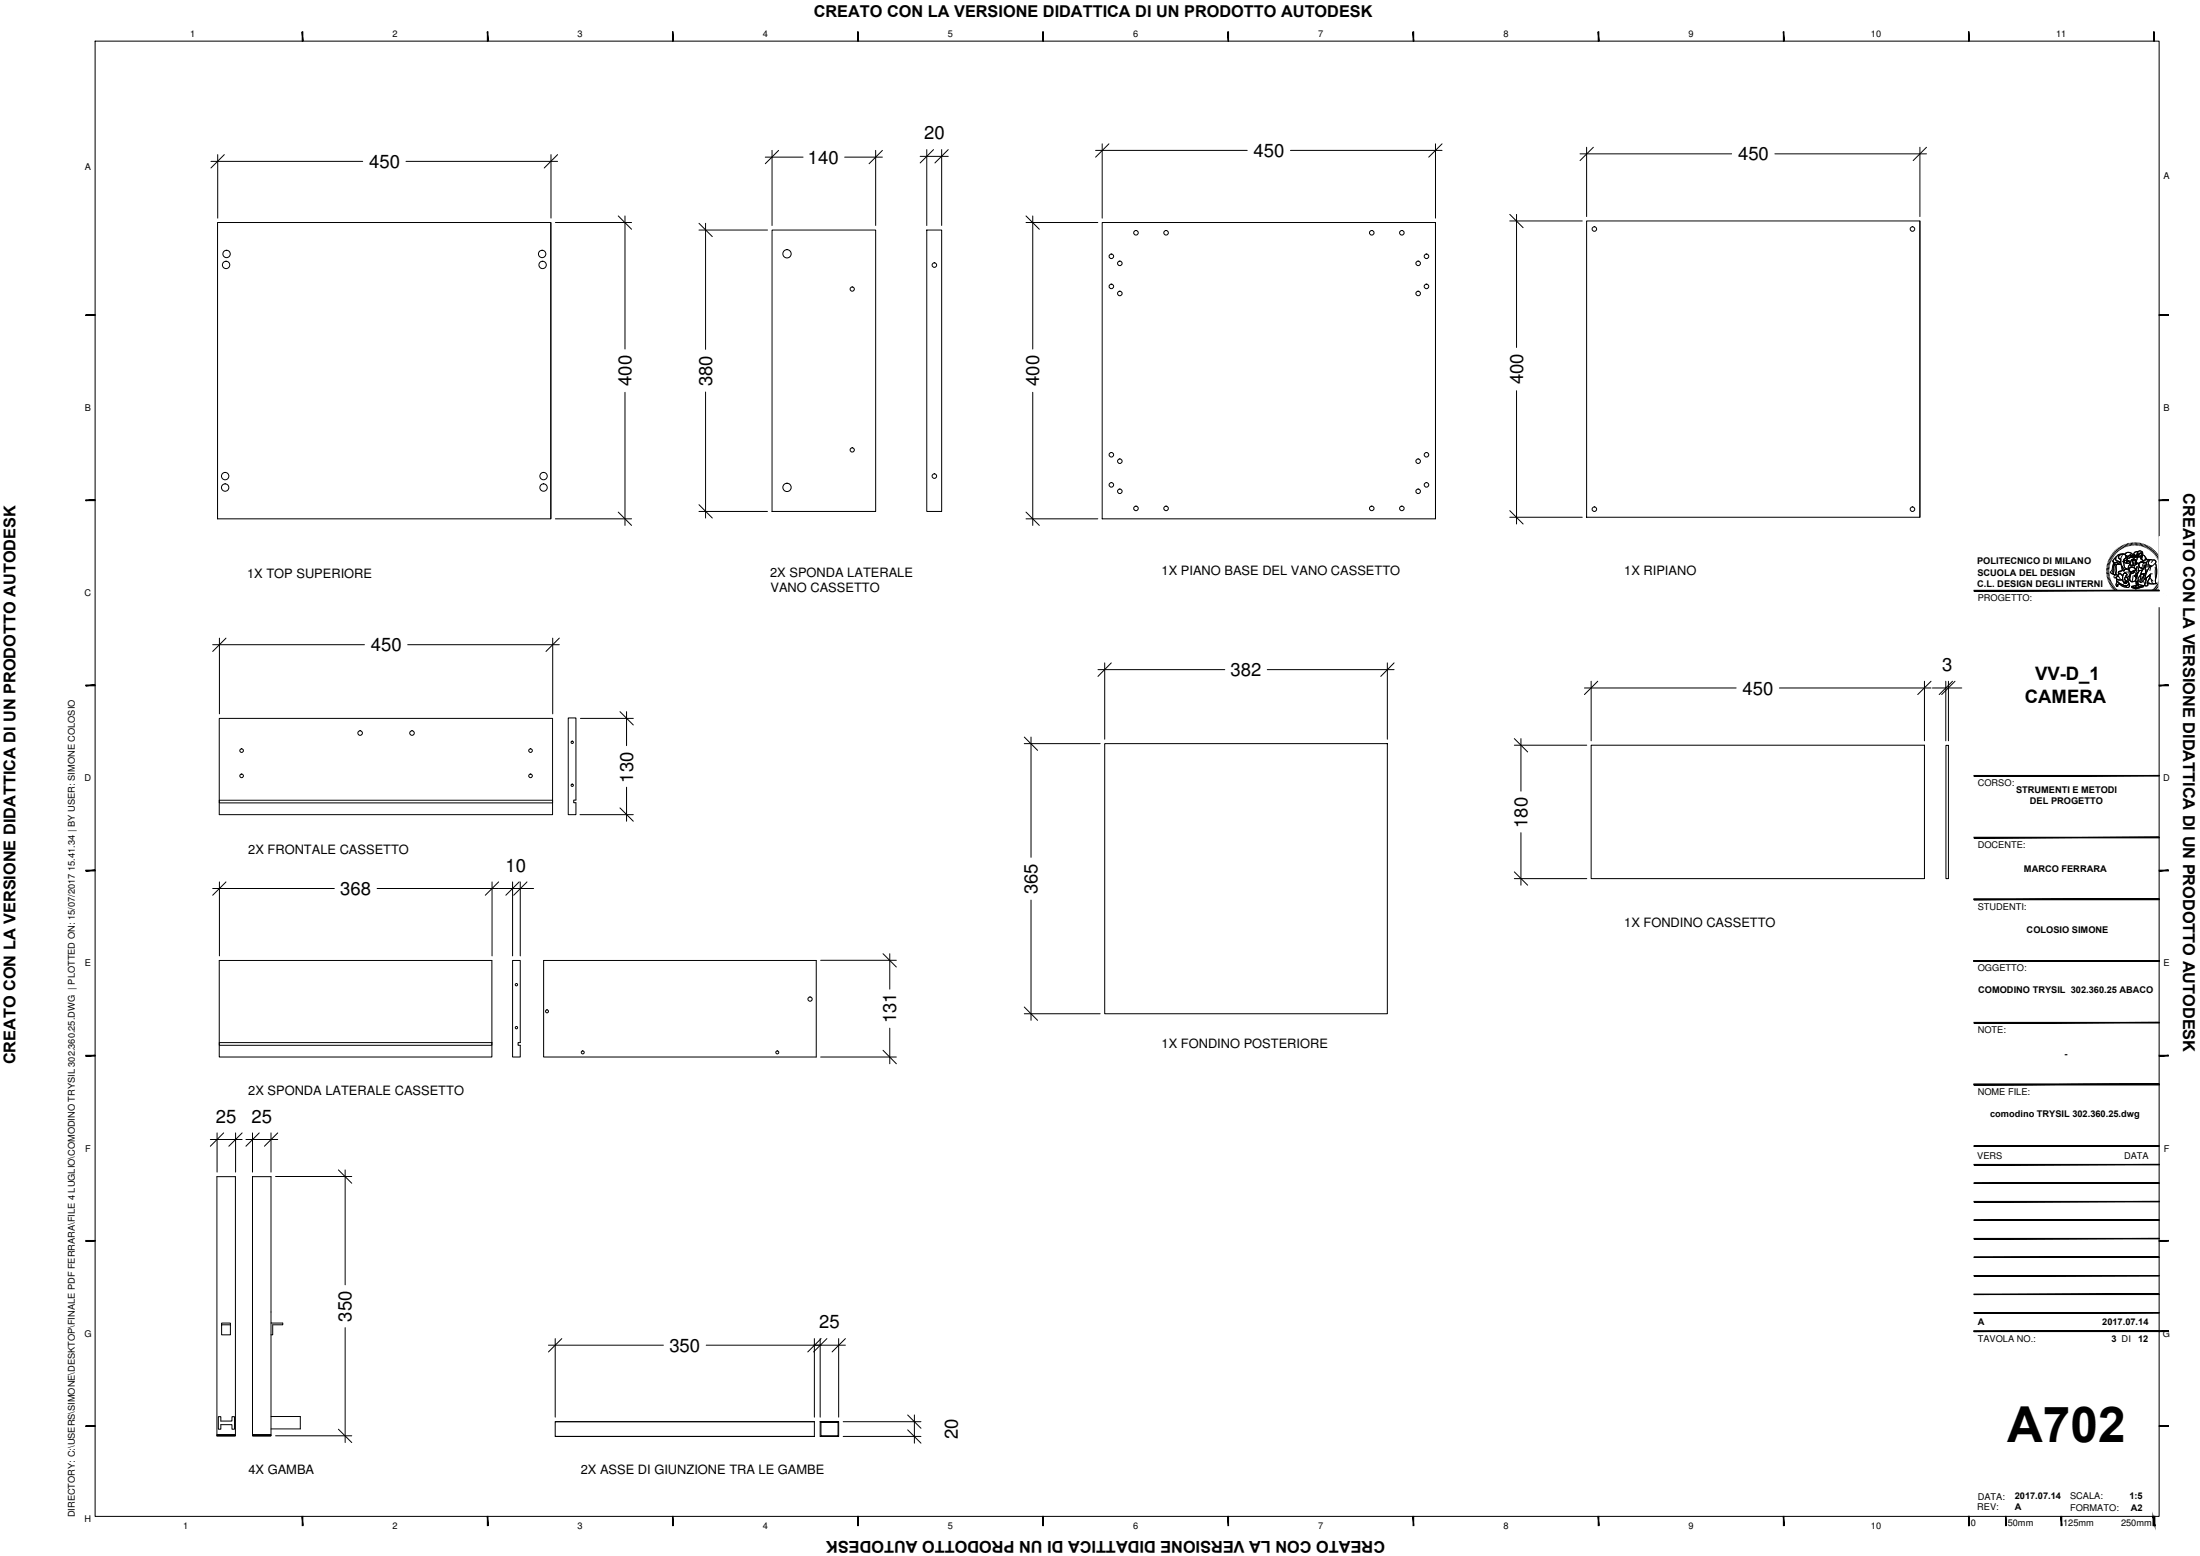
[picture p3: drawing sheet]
<svg xmlns="http://www.w3.org/2000/svg" width="594mm" height="420mm" viewBox="0 0 594 420" stroke-linecap="round" stroke-linejoin="round" font-family="sans-serif">
<g fill="none" stroke="#000" stroke-width=".27">
<path d="M25.7 11.1h557.3v398.4h-557.3zM81.6 8.6h.2v2.5zM81.6 8.6l.2 2.5h-.2zM131.6 8.6h.2v2.5zM131.6 8.6l.2 2.5h-.2zM181.6 8.6h.2v2.5zM181.6 8.6l.2 2.5h-.2zM231.6 8.6h.2v2.5zM231.6 8.6l.2 2.5h-.2zM281.6 8.6h.2v2.5zM281.6 8.6l.2 2.5h-.2zM331.6 8.6h.2v2.5z"/>
<path d="M331.6 8.6l.2 2.5h-.2zM381.6 8.6h.1v2.5zM381.6 8.6l.1 2.5h-.1zM431.6 8.6h.1v2.5zM431.6 8.6l.1 2.5h-.1zM481.6 8.6h.1v2.5zM481.6 8.6l.1 2.5h-.1zM531.6 8.6h.1v2.5zM531.6 8.6l.1 2.5h-.1zM581.6 8.6h.1v2.5zM581.6 8.6l.1 2.5h-.1zM428.4 59.7h90v80h-90z"/>
<path d="M518.4 59.7v80M58.7 60.1h90v80h-90zM148.7 60.1v80M208.5 62.1h28v76h-28zM250.3 62.1h4v76h-4zM297.6 60.1h90v80h-90zM387.6 60.1v80M23.2 85.2l2.5-.2v.2zM23.2 85h2.5l-2.5 .2zM583 85.2l2.5-.2v.2zM583 85h2.5l-2.5 .2zM23.2 135.2l2.5-.2v.2z"/>
<path d="M23.2 135h2.5l-2.5 .2zM583 135.2l2.5-.2v.2zM583 135h2.5l-2.5 .2zM568.8 153.8l.7 .1M568.8 154.1l.7 .1M568.9 153.5h.6M568.9 153.1l.7 .1M568.9 152.8l.7 .1M569 152.4l.7 .1M569.1 152.1l.7 .1M569.2 151.7l.7 .2M569.4 151.4l.6 .2"/>
<path d="M569.5 151.1l.6 .2M569.5 154.5h-.7M569.5 154.8l-.6 .1M569.6 155.2l-.7 .1M569.6 155.5l-.7 .1M569.7 150.7l.6 .3M569.7 155.8l-.7 .1M569.8 156.1l-.7 .2M569.8 150.4l.6 .4M569.9 156.4l-.7 .2M570 156.7l-.7 .2M570 150.1l.6 .4"/>
<path d="M570.1 157l-.6 .3M570.2 149.8l.6 .4M570.2 157.3l-.6 .3M570.4 157.6l-.6 .3M570.4 149.5l.5 .5M570.6 157.9l-.6 .4M570.6 149.2l.5 .5M570.7 151.8l.3 .1h.5a.74 .74 0 0 0 1.2-.2v.7a2.01 2.01 0 0 1-2-.4zM570.7 151.8l.1 .4M570.7 158.2l-.5 .4M570.9 152.3l-.3 .4-.1 1.7-.3 .4 .4 .2M570.9 149l.5 .5"/>
<path d="M570.9 158.4l-.5 .4M571 150.8l.4-.2a.81 .81 0 0 0 .8 1.1l.4 .1a.74 .74 0 0 1-1.2 .1h-.3a.45 .45 0 0 1-.5-.3 .45 .45 0 0 1 .2-.5zM571.1 148.7l.5 .5M571.1 158.7l-.5 .4M571.1 152.3l.5 .1a1.89 1.89 0 0 0-.2 1.7v1.1l-.8-.2 .2-.5v-1.5zM571.1 152.4l-.3 .6v1.4l-.2 .6 .7 .2M571.4 158.9l-.6 .5M571.4 155.9v.1a.73 .73 0 0 0 .8 .6l1-.1M571.4 148.5l.4 .5M571.5 150.3l.6-.6 1.3-.1a1 1 0 0 0-1.3 1l.6 .4v.7h-.5a.85 .85 0 0 1-.8-.5 .85 .85 0 0 1 .1-.9zM571.5 156.3a1.52 1.52 0 0 0 1.7 .2l.1 .4 .3 .3-.1 .2 .3-.2 .1 .4v-.5l.3 .4-.1-.5 .3 .2-.8-.7 .4-.7 .4 .1 .2 .7a.91 .91 0 0 1 .2 1.1 .91 .91 0 0 1-1.1 .4l-1-.4a1.47 1.47 0 0 1-1.2-1.4zM571.5 156.3l.2 .6-.1 .6a.41 .41 0 0 0-.3 .5 .41 .41 0 0 0 .7 .2l-.3-.2a.79 .79 0 0 1 1.4 .3l.9 .2a.64 .64 0 0 0 .9 0 .64 .64 0 0 0 0-.9"/>
<path d="M571.6 152.4l1.1-.1 .5 .9a.63 .63 0 0 1-.3 .9l-.1 .1a.46 .46 0 0 0-.7 .1 .46 .46 0 0 0 .1 .7l-.3 .4-.5-.2-.1-.4 .2-.7-.1-1.1zM571.6 159.1l-.5 .5M571.6 152.4a2 2 0 0 0-.2 1.8v1M571.7 148.3l.4 .5M571.7 156.9l.9 .8 1 .4a.89 .89 0 0 0 1.3-.5l.1 .2a.66 .66 0 0 1-.2 .8 .66 .66 0 0 1-.8-.1l-1.1-.4a.61 .61 0 0 0-.6-.4 .61 .61 0 0 0-.6 .3l.2 .2a.34 .34 0 0 1-.5 0 .34 .34 0 0 1 0-.5zM571.7 156.9l.9 .8 1.7 .7M571.8 159.4l-.4 .5M571.9 155.4a.5 .5 0 0 0-.8-.1 .5 .5 0 0 0 0 .8 .71 .71 0 0 1 .8-.5 .71 .71 0 0 1 .6 .6M572 148l.3 .6M572 159.6l-.4 .5M572.1 155.1l.4-.3 .7 .7v1a1.51 1.51 0 0 1-1.8-.3v-.4l.6-.1-.1-.3zM572.1 154.4l1.2-.4 .4 .1 .1-.4h.2a.98 .98 0 0 1 1.3 .7 1.02 1.02 0 0 1-1.3 1.4l.1-.2a.48 .48 0 0 0 .1-.8 .48 .48 0 0 0-.8 .2l-.2 .5-.7-.7-.4 .1z"/>
<path d="M572.2 150.1l.2-.2a.96 .96 0 0 1 1-.3 .96 .96 0 0 1 .7 .9 1.56 1.56 0 0 0-.5 1.9 1.08 1.08 0 0 0 .7 1.2l-.5 .1-.1 .4-.4-.1v-.5l-.6-1.2v-1.3a.56 .56 0 0 1-.5-.9zM572.2 147.8l.4 .6M572.3 159.8l-.4 .5M572.4 154.7l.8 .8M572.5 154.8a.54 .54 0 0 0-.5 .9M572.5 147.6l.4 .6M572.6 160l-.4 .5M572.7 152.4l-1.8-.1a.74 .74 0 0 0-.5 1l-.1 .5-.5 .7 .3 .3M572.8 152.7l.3 1.4M572.8 147.5l.4 .6M573.1 150l-.4 .8-.1 1.1 .7 1.6a.38 .38 0 0 0-.1 .4 .38 .38 0 0 0 .5 .2l.1-.4 .5-.1a1.11 1.11 0 0 1-.8-1.4 1.46 1.46 0 0 1 .6-1.7 .68 .68 0 0 0-.7-.9h-.8a1.21 1.21 0 0 0-1.2 1.7l1.2 .4a.76 .76 0 0 1-1.2 .2h-.3a.52 .52 0 0 1-.6-.4 .52 .52 0 0 1 .4-.6l.4-.3M573.2 147.3l.2 .6"/>
<path d="M573.3 154l-.7 .2a.4 .4 0 0 0-.5 .2 .4 .4 0 0 0 .1 .6M573.3 149.6a.99 .99 0 0 0-1.2 1l.6 .4M573.5 147.2l.3 .6M573.6 151.5l.8-.3 .3 .2-.4 .2 .1 .5-.5-.1zM573.6 150.9l.9-.3-.1 .5-1.1 .6zM573.6 151.5a.45 .45 0 0 0 .6 .6h.2M573.7 154.7l.7 .6-.3 .2-.5 1 .8 .7-.3-.2 .1 .5-.3-.4 .2 .4-.3-.3-.2 .3v-.3l-.4-.6a1.94 1.94 0 0 1 .5-1.9zM573.7 154.7l.7 .4-.6 1a.49 .49 0 0 0 .4 .8l.2 .3-.3-.2 .1 .5-.3-.4 .1 .5-.2-.4-.3 .2 .1-.2-.4-.4v-1.3zM573.7 149.7l.2-.2a1.4 1.4 0 0 1 1.8 0v.5l-.5-.2-.5 .4-.6-.2M573.8 147l.3 .6M573.9 149.4l.5-.2h.7a.72 .72 0 0 1 .7 .7l-.2 .1-.4-.2-.3 .3-.5 .1-.7-.5zM574 150l.7 .2 .5-.4a.43 .43 0 0 1 .3 .5 .43 .43 0 0 1-.5 .3l-1 .1z"/>
<path d="M574.2 146.9l.2 .6M574.3 153.6a1.23 1.23 0 0 1 .8 1.9h-.1M574.4 151.5h.8l-.2 .2-.1 .4a.38 .38 0 0 1-.4 0 .38 .38 0 0 1-.2-.4zM574.4 155.9l.5 1.6a.74 .74 0 0 1-1 .7M574.4 151.2l.3 .2M574.5 150.9l-.1 .2-1.1 .6M574.5 154.5l-.8 .2M574.5 146.8l.2 .7M574.5 150.6l-.3 .5M574.7 154.1l.6 .6M574.7 151.5l-.4 .1v.3l.6 .2 .1-.4 .2-.2-.6 .1M574.8 154.6a.7 .7 0 0 1 .1 1 .7 .7 0 0 1-.9 .2"/>
<path d="M574.8 153.8l.1-.3 .4-.4 .7 .1a.64 .64 0 0 1 .6 .9l-1.3 .3 .6 .4 .4-.3 .1-.3a.48 .48 0 0 0 .2-.5 .48 .48 0 0 0-.3-.4l-.9-.2-.5 .7h-.2v-.5l.4-.9 .3 .2h1.1l.5-.4-.1-.3 .7 .2v1.2a.57 .57 0 0 0 0 .8l-.3 .6-.4 .2-.3 .6-.3-.1 .3 .3 .2-.1v.5l.2-.3-.3 1.1h-.1a.96 .96 0 0 1-1.4-.1l-.4-.4 .5-.8 .1-.9M574.8 153.6l.7-.5 .9 .3 .4 .6h-.5l-.5 .4a.36 .36 0 0 1-.5 .1 .36 .36 0 0 1-.2-.4zM574.8 146.7l.2 .7M574.9 156.4l.8 .7M575 150.5l.1 .1M575.1 150.1l.2 .2M575.2 155.8v1M575.2 152.4a1.2 1.2 0 0 0-.5 1.3M575.2 146.7l.1 .6M575.2 150.2h.1M575.3 154.4l1.1-.4-.3 .6a.53 .53 0 0 1-.8-.2zM575.3 155.3l-.1 .6-.6 .7"/>
<path d="M575.4 154.6l-.1 .1M575.5 150.3l.4-.1 .5 .1v-.2l.2 .4-.5 .1zM575.6 150l-.2 .5-.4 .3-.5-.2-.5 .1M575.6 146.6v.7M575.6 151.2a.81 .81 0 0 1 1-.1 .81 .81 0 0 1 .3 .8l-.1 .5-.2-.3a.56 .56 0 0 0 0-.8 .56 .56 0 0 0-.8 .1l.1 .5a.45 .45 0 0 1-.1 .7 .45 .45 0 0 1-.6-.4zM575.6 158.3l2-.4 1.2 .2-2.1 .6zM575.6 158.3l1.1 .4v.3l-1.1-.4zM575.9 151.1a.64 .64 0 0 1 .7 .2 .64 .64 0 0 1 .1 .7l-.1 .6h-.6l-.2-1.2zM575.9 146.6l.1 .7M576 150a.46 .46 0 0 1 .5-.1 .46 .46 0 0 1 .2 .5l-.1 .1-.2-.4v.2l-.4-.1zM576 155.5l-.3 1.6 1-.2M576 150.2a.38 .38 0 0 1 .5-.3 .38 .38 0 0 1 .2 .6h-.1"/>
<path d="M576 154.6v.1M576.1 154.3l.1 .1M576.1 154.5l.1 .1M576.1 154.3v.1M576.2 151.4h.1M576.2 151.3l-.1 .1M576.3 146.5v.7M576.4 155.4l.2 .1 .3-.6 .4-.2-.5 1.4v-.5l-.2 .1zM576.4 150.3l-.5-.1-.4 .1 .3 .1a.35 .35 0 0 0 .4 .3 .35 .35 0 0 0 .2-.5v.2M576.4 152.7v.6M576.4 154.1l-.2 .5a.43 .43 0 0 1-.4 .2 .43 .43 0 0 1-.4-.3M576.4 151.2l.3 .2-.1 .2"/>
<path d="M576.6 151.4a.37 .37 0 0 0-.6-.3 .37 .37 0 0 0-.1 .6v.2a.48 .48 0 0 1-.1 .8 .48 .48 0 0 1-.6-.5l.1-.1a.84 .84 0 0 1 .4-1 .84 .84 0 0 1 1 .1l.2 .6a.32 .32 0 0 1 .2 .4 .32 .32 0 0 1-.4 .2l-.1-.3M576.6 146.5v.7M576.7 151.7h-.2M576.7 151.5l.1 .4-.2 .2-.6-.1M576.7 152.3l-.2 .3h-.5M576.7 158.7l2.1-.6v.3l-2.1 .6zM576.7 158.7v.3M576.8 155.3l-.1 .7 .3-.2M576.8 150.4l.2-.1 .1 .5-.2 .7M576.9 154.9h.1M576.9 149.9l.1 .4M576.9 151.9l-.1-.4 .3-.7-.4-.8a.57 .57 0 0 1-.5-.7 .57 .57 0 0 1 .8-.4l.3 .1-.2 .7 .1 .9 .2-.6a.41 .41 0 0 0 .3 .4 .41 .41 0 0 0 .5-.2l-.1 .7 .2-.2 .4 .7-1.1 .7"/>
<path d="M577 146.6l-.1 .7M577 155.3l-.1 .2M577 152.9l-.1 1.4M577 152.2l.5 .2M577.1 157l.2-.1 .1 1.1-.2-.6-.4 .7zM577.2 154.1l-.4 .3v.5M577.2 154.7l-.3 .2-.3 .6-.3-.1 .3 .3 .2-.1M577.3 153l-.4 .9M577.3 149a.8 .8 0 0 1 1.1-.1 .8 .8 0 0 1 .2 1.1l-.5 .9 .3-1.2-.2-.5-.5 .2-.5 1.2-.1-.9zM577.3 149a.76 .76 0 0 0-1.1 .7M577.3 146.6l-.1 .7M577.4 150a.38 .38 0 0 0 .3 .4 .38 .38 0 0 0 .4-.2"/>
<path d="M577.5 148.9a.79 .79 0 0 1 1 .1 .79 .79 0 0 1 .1 1l-.5 .9 .3-1.2-.2-.5-.5 .2-.5 1.2-.1-.9zM577.6 149.7l.2 .1M577.6 152.1a1.55 1.55 0 0 1 2 0 1.46 1.46 0 0 1-1.4 1.5 1.23 1.23 0 0 1-.6-1.5zM577.6 154.1l.9-.1-.7 1.5a1.01 1.01 0 0 0-.4 1.3l-.1 .2h-.2l-.2 .6-.2-1zM577.6 154.1l-.9 2.5 .2 .9a.33 .33 0 0 1 0-.4 .33 .33 0 0 1 .4-.1l.2 1.3-.3-.9-.5 1.1 .2-.9M577.7 149.5l.5-.3 .2 .6-.2 .4a.46 .46 0 0 1-.7-.1 .46 .46 0 0 1 .2-.6zM577.7 153.1l-.1 .2a.53 .53 0 0 0 0 .8l.9-.2 .4-.6M577.7 146.6l-.1 .7M577.7 149.8h.1M577.7 150.2l.1 .1M577.7 150.1h.1M578 149.9l.3 .1"/>
<path d="M578 146.7l-.1 .7M578.1 155h.8l-.1 .5a1.67 1.67 0 0 0-.3 1.6l-.5 .1-.2-.2zM578.1 150h.1M578.3 150.7l.4 .7M578.3 153.2l.1 .1M578.4 151.7l1.1-.6h.8l-.7 1zM578.4 146.8l-.2 .6M578.5 154l-.7 1.5a1.01 1.01 0 0 0-.4 1.3l-.1 .2M578.5 153.2h-.3M578.6 149.8l.5 .3 .6 1a.83 .83 0 0 1-1.3 0zM578.6 149.8l.5 .3 .4 .7M578.6 153.5h-.1"/>
<path d="M578.7 146.9l-.2 .6M578.8 158.1v.3l-2 .6-1.2-.4v-.3l1.1 .4 2.1-.6-1.2-.2-2 .4M579.1 147l-.2 .6M579.1 153h.3l-.1 1.9-1.2 .2 .3-1.1zM579.1 152.8l-.1 .4M579.1 151.9h.4l.1 .4M579.2 150.6l.5 .5M579.3 154.9l-1.2 .2v.9l-.3 1 .2 .2 .5-.1a1.88 1.88 0 0 1 .4-1.8v-.3M579.3 156.3l-.1 .2 .2 .2M579.4 153.1l-.1 .4a2.9 2.9 0 0 1-.4 2.4l-.2 .6 .3 .8 .2 .2M579.4 147.1l-.3 .7M579.6 156.1l1.1-1.1-.2 1.1-.7 1.2 .2 .6a.5 .5 0 0 1-.8 .3z"/>
<path d="M579.6 152a1.07 1.07 0 0 1 1.7-.7 .56 .56 0 0 1 .8 .2 .56 .56 0 0 1-.2 .7 1.21 1.21 0 0 1-1.1 .8 1.21 1.21 0 0 1-1.1-.7M579.6 152.3v.3l-.4 .3a.69 .69 0 0 1-1 .6 .91 .91 0 0 1-.6-.8 .91 .91 0 0 1 .6-.9l.6 .1-.2 .8a.29 .29 0 0 0 .3 .2 .29 .29 0 0 0 .2-.3l.1-.4a.36 .36 0 0 0-.1-.4 .36 .36 0 0 0-.4-.1l-.8 .2-.4 .4v.3M579.7 153.8v.6M579.7 147.3l-.3 .6M580 147.4l-.3 .6M580.1 153l-.9 .1M580.2 157.2l.5 .4M580.4 151.1l-1.1 .1-.9 .5M580.4 147.6l-.4 .6M580.5 159.9l.4 .6M580.5 156l.8 .9M580.6 153a6.3 6.3 0 0 0-1.4 3.4l1.5-1.4h.5"/>
<path d="M580.6 151.1l.7 .2a.52 .52 0 0 1 .7 .1 .52 .52 0 0 1 0 .7l.4 1.5v1.6a2.42 2.42 0 0 0-.1 2.4h-2.4l.8-2.6-1.5 1.4v-.5a6.5 6.5 0 0 1 1.4-2.9l.5-.1a.93 .93 0 0 1-1-.7 .93 .93 0 0 1 .5-1.1zM580.6 151.1a.91 .91 0 0 0-.5 1.1 .91 .91 0 0 0 1 .7M580.7 147.8l-.4 .6M580.7 155l-.8 2.6a.34 .34 0 0 1 .1 .3 .34 .34 0 0 1-.3 .3l-.6-.1 .5-2M580.8 159.7l.4 .5M580.8 153l-.3 1.1M580.9 156.5a1.07 1.07 0 0 0 .7 1.2M581 148l-.5 .5M581.1 159.5l.4 .5M581.2 148.2l-.4 .5M581.2 151.6l-.3 .3M581.3 159.3l.4 .5"/>
<path d="M581.5 148.4l-.4 .5M581.5 159.1l.5 .4M581.7 158.8l.5 .5M581.8 148.6l-.5 .6M581.9 158.6l.6 .4M582 153.2l.1 3.3M582 152.1a8.2 8.2 0 0 1 0 4.8l.3 .7h-2.4M582 148.9l-.5 .5M582.1 158.3l.6 .4M582.3 149.2l-.5 .4M582.3 158l.6 .4M582.5 149.5l-.5 .4"/>
<path d="M582.5 157.7l.6 .4M582.7 157.5l.6 .3M582.7 149.7l-.5 .4M582.8 157.2l.6 .3M582.9 150l-.5 .4M582.9 156.9l.7 .3M583 156.6l.7 .2M583.1 150.3l-.6 .4M583.2 156.3l.6 .2M583.3 150.6l-.6 .4M583.3 156l.6 .1M583.3 155.6l.7 .2"/>
<path d="M583.4 155.3l.7 .1M583.4 151l-.6 .3M583.4 155l.7 .1M583.5 154.4h.6M583.5 154.7h.6M583.6 151.3l-.6 .3M583.7 151.7l-.7 .2M583.8 151.9l-.6 .3M583.9 152.3l-.6 .2M584 152.7l-.7 .1M584.1 153l-.7 .1M584.1 153.4h-.7"/>
<path d="M584.1 154.1h-.6M584.1 153.7l-.6 .1M572.8 160.2l-.3 .5M573.1 160.3l-.3 .6M573.4 160.5l-.3 .6M573.7 160.6l-.3 .6M574 160.7l-.2 .6M574.3 160.8l-.2 .7M574.6 160.9l-.2 .7M575 161l-.2 .7M575.3 161.1l-.2 .6M575.6 161.1l-.1 .7"/>
<path d="M575.9 161.1l-.1 .7M576.2 161.2v.7M576.6 161.2v.7M576.9 161.2v.7M577.2 161.1l.1 .7M577.5 161.1l.1 .7M577.8 161.1l.2 .6M578.2 161l.1 .6M578.5 160.9l.2 .6M578.8 160.8l.2 .6M579.1 160.7l.3 .6M579.4 160.5l.3 .7"/>
<path d="M579.7 160.4l.3 .6M580 160.2l.3 .6M580.2 160.1l.4 .5M23.2 185.2l2.5-.2v.2zM23.2 185h2.5l-2.5 .2zM59.2 194h90v26h-90zM153.4 193.9h2.1v22.1h-.6v.8h.6v3.2h-2.1zM583 185.2l2.5-.2v.2zM583 185h2.5l-2.5 .2zM59.2 216.1h90v.7h-90zM298.3 200.8h76.3v72.9h-76.3zM429.7 201.2h90v36.1h-90z"/>
<path d="M525.5 201.3h.6v36h-.6zM23.2 235.2l2.5-.2v.2zM23.2 235h2.5l-2.5 .2zM583 235.2l2.5-.2v.2zM583 235h2.5l-2.5 .2zM59.2 259.3h73.6v26.1h-73.6zM138.4 259.3h2.1v22.2h-.6v.8h.6v3.1h-2.1zM146.8 259.3h73.6v26.1h-73.6zM23.2 285.2l2.5-.2v.2zM23.2 285h2.5l-2.5 .2zM59.2 281.5h73.6v.8h-73.6zM583 285.2l2.5-.2v.2z"/>
<path d="M583 285h2.5l-2.5 .2zM68.2 317.7h5v39.6h3.2v.4h-2.8v2.7h-.4M23.2 335.2l2.5-.2v.2zM23.2 335h2.5l-2.5 .2zM583 335.2l2.5-.2v.2zM583 335h2.5l-2.5 .2zM59.8 357.7h2.4v2.7h-2.4zM59.8 357.7v-.4h2.4v.4M73.2 357.3v30.4h-5v-70v70h5M23.2 385.2l2.5-.2v.2zM23.2 385h2.5l-2.5 .2zM58.6 387.7v-70h5v70h-5h5"/>
<path d="M58.6 387.4h5M59 382.5h.6v1.2h3v-1.2h.7v3.4h-.7v-1.2h-3v1.2h-.6zM68.2 387.4h5M73.2 382.5h7.9v3.3h-7.9M149.9 383.9h70M219.9 383.9h-70v4h70h-70M219.9 383.9v4M221.5 383.9v4h5v-4h-5h5M221.5 387.9h5M221.7 384.1h4.6v3.6h-4.6zM583 385.2l2.5-.2v.2zM583 385h2.5l-2.5 .2z"/>
<path d="M81.6 409.5h.2v2.5zM81.6 409.5l.2 2.5h-.2zM131.6 409.5h.2v2.5zM131.6 409.5l.2 2.5h-.2zM181.6 409.5h.2v2.5zM181.6 409.5l.2 2.5h-.2zM231.6 409.5h.2v2.5zM231.6 409.5l.2 2.5h-.2zM281.6 409.5h.2v2.5zM281.6 409.5l.2 2.5h-.2zM331.6 409.5h.2v2.5zM331.6 409.5l.2 2.5h-.2z"/>
<path d="M381.6 409.5h.1v2.5zM381.6 409.5l.1 2.5h-.1zM431.6 409.5h.1v2.5zM431.6 409.5l.1 2.5h-.1zM481.6 409.5h.1v2.5zM481.6 409.5l.1 2.5h-.1zM531.6 409.5h.1v2.5zM531.6 409.5l.1 2.5h-.1zM541.6 409.5h.1v2.5zM541.6 409.5l.1 2.5h-.1zM556.5 409.5h.3v2.5zM556.5 409.5l.3 2.5h-.3z"/>
<path d="M581.4 409.5h.5v2.5zM581.4 409.5l.5 2.5h-.5zM581.6 409.5h.1v2.5zM581.6 409.5l.1 2.5h-.1z"/>
<circle cx="61.1" cy="71.5" r=".99"/>
<circle cx="61.2" cy="68.6" r=".99"/>
<circle cx="146.4" cy="68.6" r=".99"/>
<circle cx="146.5" cy="71.5" r=".99"/>
<circle cx="212.5" cy="68.5" r="1.12"/>
<circle cx="230.1" cy="78.1" r=".57"/>
<circle cx="252.3" cy="71.6" r=".61"/>
<circle cx="300.1" cy="69.2" r=".61"/>
<circle cx="300.1" cy="77.3" r=".61"/>
<circle cx="302.4" cy="79.2" r=".61"/>
<circle cx="302.4" cy="71.1" r=".61"/>
<circle cx="306.8" cy="62.9" r=".61"/>
<circle cx="314.9" cy="62.9" r=".61"/>
<circle cx="370.4" cy="62.9" r=".61"/>
<circle cx="378.6" cy="62.9" r=".61"/>
<circle cx="383" cy="79.2" r=".61"/>
<circle cx="383" cy="71.1" r=".61"/>
<circle cx="385.2" cy="69.2" r=".61"/>
<circle cx="385.2" cy="77.3" r=".61"/>
<circle cx="430.5" cy="61.8" r=".61"/>
<circle cx="516.4" cy="61.8" r=".61"/>
<circle cx="60.8" cy="131.7" r=".99"/>
<circle cx="60.8" cy="128.6" r=".99"/>
<circle cx="146.8" cy="131.7" r=".99"/>
<circle cx="146.8" cy="128.6" r=".99"/>
<circle cx="212.5" cy="131.6" r="1.12"/>
<circle cx="230.1" cy="121.5" r=".57"/>
<circle cx="252.3" cy="128.6" r=".61"/>
<circle cx="300.1" cy="122.8" r=".61"/>
<circle cx="300.1" cy="130.9" r=".61"/>
<circle cx="302.4" cy="124.5" r=".61"/>
<circle cx="302.4" cy="132.7" r=".61"/>
<circle cx="306.8" cy="137.3" r=".61"/>
<circle cx="314.9" cy="137.3" r=".61"/>
<circle cx="370.4" cy="137.3" r=".61"/>
<circle cx="378.6" cy="137.3" r=".61"/>
<circle cx="383" cy="124.5" r=".61"/>
<circle cx="383" cy="132.7" r=".61"/>
<circle cx="385.2" cy="122.8" r=".61"/>
<circle cx="385.2" cy="130.9" r=".61"/>
<circle cx="430.5" cy="137.5" r=".61"/>
<circle cx="516.4" cy="137.5" r=".61"/>
<circle cx="97.2" cy="197.9" r=".61"/>
<circle cx="111.3" cy="197.9" r=".61"/>
<circle cx="65.2" cy="209.5" r=".49"/>
<circle cx="65.2" cy="202.7" r=".49"/>
<circle cx="143.3" cy="202.7" r=".49"/>
<circle cx="143.3" cy="209.5" r=".49"/>
<circle cx="154.5" cy="200.4" r=".32"/>
<circle cx="154.5" cy="212" r=".32"/>
<circle cx="139.5" cy="265.9" r=".32"/>
<circle cx="139.5" cy="277.5" r=".32"/>
<circle cx="147.7" cy="273.1" r=".4"/>
<circle cx="218.7" cy="269.8" r=".57"/>
<circle cx="157.4" cy="284.2" r=".4"/>
<circle cx="209.9" cy="284.2" r=".4"/>
</g>
<g fill="#000">
<path d="M81.6 8.6l.2 2.5v-2.5zM81.6 8.6l.2 2.5h-.2z"/>
<path d="M131.6 8.6l.2 2.5v-2.5zM131.6 8.6l.2 2.5h-.2z"/>
<path d="M181.6 8.6l.2 2.5v-2.5zM181.6 8.6l.2 2.5h-.2z"/>
<path d="M231.6 8.6l.2 2.5v-2.5zM231.6 8.6l.2 2.5h-.2z"/>
<path d="M281.6 8.6l.2 2.5v-2.5zM281.6 8.6l.2 2.5h-.2z"/>
<path d="M331.6 8.6l.2 2.5v-2.5zM331.6 8.6l.2 2.5h-.2z"/>
<path d="M381.6 8.6l.1 2.5v-2.5zM381.6 8.6l.1 2.5h-.1z"/>
<path d="M431.6 8.6l.1 2.5v-2.5zM431.6 8.6l.1 2.5h-.1z"/>
<path d="M481.6 8.6l.1 2.5v-2.5zM481.6 8.6l.1 2.5h-.1z"/>
<path d="M531.6 8.6l.1 2.5v-2.5zM531.6 8.6l.1 2.5h-.1z"/>
<path d="M581.6 8.6l.1 2.5v-2.5zM581.6 8.6l.1 2.5h-.1z"/>
<path d="M23.2 85.2h2.5v-.2zM23.2 85h2.5l-2.5 .2z"/>
<path d="M583 85.2h2.5v-.2zM583 85h2.5l-2.5 .2z"/>
<path d="M23.2 135.2h2.5v-.2zM23.2 135h2.5l-2.5 .2z"/>
<path d="M583 135.2h2.5v-.2zM583 135h2.5l-2.5 .2z"/>
<path d="M23.2 185.2h2.5v-.2zM23.2 185h2.5l-2.5 .2z"/>
<path d="M583 185.2h2.5v-.2zM583 185h2.5l-2.5 .2z"/>
<path d="M23.2 235.2h2.5v-.2zM23.2 235h2.5l-2.5 .2z"/>
<path d="M583 235.2h2.5v-.2zM583 235h2.5l-2.5 .2z"/>
<path d="M23.2 285.2h2.5v-.2zM23.2 285h2.5l-2.5 .2z"/>
<path d="M583 285.2h2.5v-.2zM583 285h2.5l-2.5 .2z"/>
<path d="M23.2 335.2h2.5v-.2zM23.2 335h2.5l-2.5 .2z"/>
<path d="M583 335.2h2.5v-.2zM583 335h2.5l-2.5 .2z"/>
<path d="M23.2 385.2h2.5v-.2zM23.2 385h2.5l-2.5 .2z"/>
<path d="M583 385.2h2.5v-.2zM583 385h2.5l-2.5 .2z"/>
<path d="M81.6 409.5l.2 2.5v-2.5zM81.6 409.5l.2 2.5h-.2z"/>
<path d="M131.6 409.5l.2 2.5v-2.5zM131.6 409.5l.2 2.5h-.2z"/>
<path d="M181.6 409.5l.2 2.5v-2.5zM181.6 409.5l.2 2.5h-.2z"/>
<path d="M231.6 409.5l.2 2.5v-2.5zM231.6 409.5l.2 2.5h-.2z"/>
<path d="M281.6 409.5l.2 2.5v-2.5zM281.6 409.5l.2 2.5h-.2z"/>
<path d="M331.6 409.5l.2 2.5v-2.5zM331.6 409.5l.2 2.5h-.2z"/>
<path d="M381.6 409.5l.1 2.5v-2.5zM381.6 409.5l.1 2.5h-.1z"/>
<path d="M431.6 409.5l.1 2.5v-2.5zM431.6 409.5l.1 2.5h-.1z"/>
<path d="M481.6 409.5l.1 2.5v-2.5zM481.6 409.5l.1 2.5h-.1z"/>
<path d="M531.6 409.5v2.5h.1zM531.6 409.5h.1v2.5z"/>
<path d="M531.6 409.5l.1 2.5v-2.5zM531.6 409.5l.1 2.5h-.1z"/>
<path d="M541.6 409.5l.1 2.5v-2.5zM541.6 409.5l.1 2.5h-.1z"/>
<path d="M556.5 409.5l.3 2.5v-2.5zM556.5 409.5l.3 2.5h-.3z"/>
<path d="M581.6 409.5l.1 2.5v-2.5zM581.6 409.5l.1 2.5h-.1z"/>
<path d="M581.4 409.5l.5 2.5v-2.5zM581.4 409.5l.5 2.5h-.5z"/>
</g>
<path d="M558.1 159.5l30.7 4.3-5.8-4.3zM558.1 159.5l30.7 4.3h-30.7z" fill="#fff"/>
<path d="M558.1 159.5h24.9l5.8 4.3zM558.1 159.5l30.7 4.3h-30.7z" fill="none" stroke="#fff" stroke-width=".27"/>
<path d="M583 145h5.8l-5.8 14.5zM588.8 145l-5.8 14.5 5.8 4.3z" fill="#fff"/>
<path d="M558.1 159.5h24.9v-14.5h5.8v18.8h-30.7zM583 145h5.8l-5.8 14.5zM588.8 145v18.8l-5.8-4.3z" fill="none" stroke="#fff" stroke-width=".27"/>
<g fill="#000">
<path d="M533 159.6h50v-.2zM533 159.4h50l-50 .2z"/>
<path d="M533 209.6h50v-.2zM533 209.4h50l-50 .2z"/>
<path d="M533 226.2h50v-.1zM533 226.1h50l-50 .1z"/>
<path d="M533 242.8v.1l50-.1zM533 242.9l50-.1v.1z"/>
<path d="M533 259.4v.2l50-.2zM533 259.6l50-.2v.2z"/>
<path d="M533 259.4v.2l50-.2zM533 259.6l50-.2v.2z"/>
<path d="M533 259.4v.2l50-.2zM533 259.6l50-.2v.2z"/>
<path d="M533 259.4v.2l50-.2zM533 259.6l50-.2v.2z"/>
<path d="M533 242.9h50v-.1zM533 242.8h50l-50 .1z"/>
<path d="M533 276.1v.1l50-.1zM533 276.2l50-.1v.1z"/>
<path d="M533 292.7v.2l50-.2zM533 292.9l50-.2v.2z"/>
<path d="M533 292.7v.2l50-.2zM533 292.9l50-.2v.2z"/>
<path d="M533 319.4h50zM533 319.5l50-.1z"/>
<path d="M533 314.4h50zM533 314.6l50-.2z"/>
<path d="M533 309.4v.2l50-.2zM533 309.6l50-.2v.2z"/>
<path d="M533 339.4h50zM533 339.5l50-.1z"/>
<path d="M533 334.4h50zM533 334.5l50-.1z"/>
<path d="M533 329.4h50zM533 329.5l50-.1z"/>
<path d="M533 324.4h50zM533 324.5l50-.1z"/>
<path d="M533 359.4v.2l50-.2zM533 359.6l50-.2v.2z"/>
<path d="M533 359.4v.2l50-.2zM533 359.6l50-.2v.2z"/>
<path d="M533 354.4h50zM533 354.6l50-.2z"/>
<path d="M533 349.4h50zM533 349.6l50-.2z"/>
<path d="M533 344.4h50zM533 344.5l50-.1z"/>
<path d="M583 359.6h2.5v-.2zM583 359.4h2.5l-2.5 .2z"/>
<path d="M583 359.6h2.5v-.2zM583 359.4h2.5l-2.5 .2z"/>
</g>
<g fill="none" stroke="#000" stroke-width=".27">
<path d="M57 43.6h40.9M58.8 41.8v17.1M60.6 41.8l-3.6 3.6M109.6 43.6h41M148.8 41.8v17.1M150.6 41.8l-3.6 3.6M533 159.6l50-.2v.2zM533 159.4h50l-50 .2zM533 209.6l50-.2v.2zM533 209.4h50l-50 .2zM533 226.2l50-.1v.1zM533 226.1h50l-50 .1z"/>
<path d="M533 242.9l50-.1v.1zM533 242.8h50l-50 .1zM533 259.4h50l-50 .2zM533 259.6l50-.2v.2zM533 276.1h50l-50 .1zM533 276.2l50-.1v.1zM533 292.7h50l-50 .2zM533 292.9l50-.2v.2zM533 319.4h50zM533 319.5l50-.1zM533 314.4h50zM533 314.6l50-.2z"/>
<path d="M533 309.4h50l-50 .2zM533 309.6l50-.2v.2zM533 339.4h50zM533 339.5l50-.1zM533 334.4h50zM533 334.5l50-.1zM533 329.4h50zM533 329.5l50-.1zM533 324.4h50zM533 324.5l50-.1zM533 359.4h50l-50 .2zM533 359.6l50-.2v.2z"/>
<path d="M533 354.4h50zM533 354.6l50-.2zM533 349.4h50zM533 349.6l50-.2zM533 344.4h50zM533 344.5l50-.1zM583 359.6l2.5-.2v.2zM583 359.4h2.5l-2.5 .2z"/>
</g>
<path d="M99.4 41.4v4.3l8.8-4.3zM99.4 45.7l8.8-4.3v4.3z" fill="#fff"/>
<path d="M99.4 41.4h8.8l-8.8 4.3zM99.4 45.7l8.8-4.3v4.3z" fill="none" stroke="#fff" stroke-width=".27"/>
<path d="M166.9 58.3l3.6 3.6M168.8 58.3v35.9M150 60.1h20.5M168.8 105.9v36M166.9 138.3l3.6 3.6M150 140.1h20.5" fill="none" stroke="#000" stroke-width=".27"/>
<path d="M166.6 95.7v8.8h4.4zM166.6 95.7h4.4v8.8z" fill="#fff"/>
<path d="M166.6 95.7l4.4 8.8h-4.4zM166.6 95.7h4.4v8.8z" fill="none" stroke="#fff" stroke-width=".27"/>
<path d="M206.7 42.4h10.2M208.5 40.6v20.3M210.3 40.6l-3.6 3.6M228.1 42.4h10.2M236.5 40.6v20.3M238.3 40.6l-3.6 3.6" fill="none" stroke="#000" stroke-width=".27"/>
<path d="M218.3 40.2v4.4l8.3-4.4zM218.3 44.6l8.3-4.4v4.4z" fill="#fff"/>
<path d="M218.3 40.2h8.3l-8.3 4.4zM218.3 44.6l8.3-4.4v4.4z" fill="none" stroke="#fff" stroke-width=".27"/>
<path d="M188.8 62.1h18.4M188.8 60.3l3.5 3.6M190.5 60.3v34M190.5 105.8v34.1M188.8 138.1h18.4M188.8 136.3l3.5 3.6" fill="none" stroke="#000" stroke-width=".27"/>
<path d="M188.3 95.8v8.6h4.4zM188.3 95.8h4.4v8.6z" fill="#fff"/>
<path d="M188.3 95.8l4.4 8.6h-4.4zM188.3 95.8h4.4v8.6z" fill="none" stroke="#fff" stroke-width=".27"/>
<path d="M248.5 42.2h7.6M250.3 40.4v20.5M254.3 40.4v20.5" fill="none" stroke="#000" stroke-width=".27"/>
<path d="M249.3 33.7v4.4l6-4.4zM249.3 38.1l6-4.4v4.4z" fill="#fff"/>
<path d="M249.3 33.7h6l-6 4.4zM249.3 38.1l6-4.4v4.4z" fill="none" stroke="#fff" stroke-width=".27"/>
<path d="M297.6 38.8v20.1M299.5 38.8l-3.6 3.6M387.6 38.8v20.1M389.4 38.8l-3.6 3.6M252.1 40.4l-3.6 3.6M256.1 40.4l-3.6 3.6M295.9 40.6h40.9M348.5 40.6h40.9" fill="none" stroke="#000" stroke-width=".27"/>
<path d="M338.2 38.4v4.4l8.8-4.4zM338.2 42.8l8.8-4.4v4.4z" fill="#fff"/>
<path d="M338.2 38.4h8.8l-8.8 4.4zM338.2 42.8l8.8-4.4v4.4z" fill="none" stroke="#fff" stroke-width=".27"/>
<path d="M277.1 58.3l3.6 3.6M278.9 58.3v35.9M277.1 60.1h19.3M278.9 105.9v36M277.1 138.3l3.6 3.6M277.1 140.1h19.3" fill="none" stroke="#000" stroke-width=".27"/>
<path d="M276.7 95.7v8.8h4.3zM276.7 95.7h4.3v8.8z" fill="#fff"/>
<path d="M276.7 95.7l4.3 8.8h-4.3zM276.7 95.7h4.3v8.8z" fill="none" stroke="#fff" stroke-width=".27"/>
<path d="M428.4 39.8v18.7M430.3 39.8l-3.6 3.6M518.4 39.8v18.7M520.2 39.8l-3.6 3.6M426.7 41.5h40.9M479.3 41.5h40.9" fill="none" stroke="#000" stroke-width=".27"/>
<path d="M469 39.3v4.4l8.8-4.4zM469 43.7l8.8-4.4v4.4z" fill="#fff"/>
<path d="M469 39.3h8.8l-8.8 4.4zM469 43.7l8.8-4.4v4.4z" fill="none" stroke="#fff" stroke-width=".27"/>
<path d="M407.7 59.7h19.6M407.7 57.9l3.6 3.6M409.5 57.9v35.9M409.5 105.5v36M407.7 139.7h19.6M407.7 137.9l3.6 3.6" fill="none" stroke="#000" stroke-width=".27"/>
<path d="M407.3 95.3v8.8h4.4zM407.3 95.3h4.4v8.8z" fill="#fff"/>
<path d="M407.3 95.3l4.4 8.8h-4.4zM407.3 95.3h4.4v8.8z" fill="none" stroke="#fff" stroke-width=".27"/>
<path d="M156.7 194h14.3M167.4 192.2l3.6 3.6M169.2 192.2v9.2M156.6 220h14.4M167.4 218.2l3.6 3.6M169.2 212.6v9.2" fill="none" stroke="#000" stroke-width=".27"/>
<path d="M167 202.8v8.3h4.4zM167 202.8h4.4v8.3z" fill="#fff"/>
<path d="M167 202.8l4.4 8.3h-4.4zM167 202.8h4.4v8.3z" fill="none" stroke="#fff" stroke-width=".27"/>
<path d="M57.4 174.1h41M59.3 172.3v20.5M61 172.3l-3.6 3.6M110.1 174.1h40.9M149.3 172.3v20.5M151 172.3l-3.6 3.6" fill="none" stroke="#000" stroke-width=".27"/>
<path d="M99.9 171.9v4.4l8.8-4.4zM99.9 176.3l8.8-4.4v4.4z" fill="#fff"/>
<path d="M99.9 171.9h8.8l-8.8 4.4zM99.9 176.3l8.8-4.4v4.4z" fill="none" stroke="#fff" stroke-width=".27"/>
<path d="M57.4 239.9h32.9M59.3 238.1v20M61 238.1l-3.6 3.6M101.8 239.9h32.8M132.9 238.1v20M134.6 238.1l-3.6 3.6" fill="none" stroke="#000" stroke-width=".27"/>
<path d="M91.7 237.8v4.3l8.7-4.3zM91.7 242.1l8.7-4.3v4.3z" fill="#fff"/>
<path d="M91.7 237.8h8.7l-8.7 4.3zM91.7 242.1l8.7-4.3v4.3z" fill="none" stroke="#fff" stroke-width=".27"/>
<path d="M134.8 239.9h3.6M138.4 238.1v20M140.5 238.1v20M140.5 239.9h3.6" fill="none" stroke="#000" stroke-width=".27"/>
<path d="M136.7 231.4v4.4l5.5-4.4zM136.7 235.8l5.5-4.4v4.4z" fill="#fff"/>
<path d="M136.7 231.4h5.5l-5.5 4.4zM136.7 235.8l5.5-4.4v4.4z" fill="none" stroke="#fff" stroke-width=".27"/>
<path d="M138.4 239.9h2.1M140.2 238.1l-3.6 3.6M142.3 238.1l-3.6 3.6M221.6 259.3h20.4M238.4 257.5l3.6 3.6M240.3 257.5v9.6M240.3 277.6v9.6M221.6 285.4h20.4M238.4 283.6l3.6 3.6" fill="none" stroke="#000" stroke-width=".27"/>
<path d="M238.1 268.6v7.6h4.4zM238.1 268.6h4.4v7.6z" fill="#fff"/>
<path d="M238.1 268.6l4.4 7.6h-4.4zM238.1 268.6h4.4v7.6z" fill="none" stroke="#fff" stroke-width=".27"/>
<path d="M298.3 179v20.6M300.1 179l-3.6 3.6M374.6 179v20.6M376.5 179l-3.6 3.6M296.5 180.8h34.2M342.2 180.8h34.3" fill="none" stroke="#000" stroke-width=".27"/>
<path d="M332.2 178.6v4.4l8.6-4.4zM332.2 183l8.6-4.4v4.4z" fill="#fff"/>
<path d="M332.2 178.6h8.6l-8.6 4.4zM332.2 183l8.6-4.4v4.4z" fill="none" stroke="#fff" stroke-width=".27"/>
<path d="M276.6 199l3.6 3.6M278.4 199v32.5M276.6 200.8h20.5M278.4 243.1v32.4M276.6 273.7h20.5M276.6 271.9l3.6 3.6" fill="none" stroke="#000" stroke-width=".27"/>
<path d="M276.2 232.9v8.7h4.4zM276.2 232.9h4.4v8.7z" fill="#fff"/>
<path d="M276.2 232.9l4.4 8.7h-4.4zM276.2 232.9h4.4v8.7z" fill="none" stroke="#fff" stroke-width=".27"/>
<path d="M408.9 199.4l3.6 3.6M410.7 199.4v14.2M408.9 201.2h19.6M408.9 237.3h19.6M408.9 235.4l3.6 3.6M410.7 224.8v14.2" fill="none" stroke="#000" stroke-width=".27"/>
<path d="M408.5 215.1v8.3h4.4zM408.5 215.1h4.4v8.3z" fill="#fff"/>
<path d="M408.5 215.1l4.4 8.3h-4.4zM408.5 215.1h4.4v8.3z" fill="none" stroke="#fff" stroke-width=".27"/>
<path d="M427.8 185.8h41M429.7 184v16M431.4 184l-3.6 3.6M480.5 185.8h40.9M519.7 184v16M521.4 184l-3.6 3.6" fill="none" stroke="#000" stroke-width=".27"/>
<path d="M470.3 183.6v4.4l8.8-4.4zM470.3 188l8.8-4.4v4.4z" fill="#fff"/>
<path d="M470.3 183.6h8.8l-8.8 4.4zM470.3 188l8.8-4.4v4.4z" fill="none" stroke="#fff" stroke-width=".27"/>
<path d="M521.8 185.8h3.6M525.4 184v16M526.1 184v16M526.1 185.8h3.6" fill="none" stroke="#000" stroke-width=".27"/>
<path d="M524.2 177.2v4.4l3.1-4.4zM527.3 177.2v4.4h-3.1z" fill="#fff"/>
<path d="M524.2 177.2h3.1l-3.1 4.4zM527.3 177.2v4.4h-3.1z" fill="none" stroke="#fff" stroke-width=".27"/>
<path d="M525.4 185.8h.7M527.2 184l-3.5 3.6M527.9 184l-3.6 3.6M227.7 383.9h21M227.7 387.9h21M246.9 382.1v7.6" fill="none" stroke="#000" stroke-width=".27"/>
<path d="M254.7 382.9v5.9h4.4zM254.7 382.9h4.4v5.9z" fill="#fff"/>
<path d="M254.7 382.9l4.4 5.9h-4.4zM254.7 382.9h4.4v5.9z" fill="none" stroke="#fff" stroke-width=".27"/>
<path d="M148.1 363.2h31M149.9 361.5v21.2M151.7 361.5l-3.6 3.6M190.7 363.2h31M219.9 361.5v21.2M221.7 361.5l-3.6 3.6M245.1 382.1l3.6 3.6M245.1 386.1l3.6 3.6" fill="none" stroke="#000" stroke-width=".27"/>
<path d="M180.6 361v4.4l8.7-4.4zM180.6 365.4l8.7-4.4v4.4z" fill="#fff"/>
<path d="M180.6 361h8.7l-8.7 4.4zM180.6 365.4l8.7-4.4v4.4z" fill="none" stroke="#fff" stroke-width=".27"/>
<path d="M219.7 363.2h8.6M221.5 361.5v21.2M226.5 361.5v21.2" fill="none" stroke="#000" stroke-width=".27"/>
<path d="M221 354.7v4.4l6-4.4zM221 359.1l6-4.4v4.4z" fill="#fff"/>
<path d="M221 354.7h6l-6 4.4zM221 359.1l6-4.4v4.4z" fill="none" stroke="#fff" stroke-width=".27"/>
<path d="M56.8 307.7h8.6M58.6 305.9v10.6M63.6 305.9v10.6M223.3 361.5l-3.6 3.6M228.3 361.5l-3.6 3.6" fill="none" stroke="#000" stroke-width=".27"/>
<path d="M58.1 299.2v4.4l6-4.4zM58.1 303.6l6-4.4v4.4z" fill="#fff"/>
<path d="M58.1 299.2h6l-6 4.4zM58.1 303.6l6-4.4v4.4z" fill="none" stroke="#fff" stroke-width=".27"/>
<path d="M60.4 305.9l-3.6 3.6M65.4 305.9l-3.6 3.6M66.4 307.7h8.6M68.2 305.9v10.6M73.2 305.9v10.6" fill="none" stroke="#000" stroke-width=".27"/>
<path d="M67.7 299.2v4.4l6-4.4zM67.7 303.6l6-4.4v4.4z" fill="#fff"/>
<path d="M67.7 299.2h6l-6 4.4zM67.7 303.6l6-4.4v4.4z" fill="none" stroke="#fff" stroke-width=".27"/>
<path d="M70 305.9l-3.6 3.6M74.4 317.7h20.6M75 305.9l-3.6 3.6M91.4 315.9l3.6 3.6M93.2 315.9v31M93.2 358.5v31M74.4 387.7h20.6M91.4 385.9l3.6 3.6" fill="none" stroke="#000" stroke-width=".27"/>
<path d="M91 348.4v8.7h4.4zM91 348.4h4.4v8.7z" fill="#fff"/>
<path d="M91 348.4l4.4 8.7h-4.4zM91 348.4h4.4v8.7z" fill="none" stroke="#fff" stroke-width=".27"/>
<text font-size="13.4" x="542" y="389.3">A702</text>
<g font-size="5">
<text x="249.5" y="37.6">20</text>
<text x="99.7" y="45.3">450</text>
<text x="218.1" y="44.2">140</text>
<text x="338.5" y="42.4">450</text>
<text x="469.3" y="43.3">450</text>
<text x="170.5" y="104.2" transform="rotate(-90 170.5 104.2)">400</text>
<text x="192.3" y="104.3" transform="rotate(-90 192.3 104.3)">380</text>
<text x="280.6" y="104.2" transform="rotate(-90 280.6 104.2)">400</text>
<text x="411.3" y="103.8" transform="rotate(-90 411.3 103.8)">400</text>
<text x="100.1" y="175.9">450</text>
<text x="332.3" y="182.6">382</text>
<text x="524.4" y="181.2">3</text>
<text x="549.6" y="183.7">VV-D_1</text>
<text x="470.6" y="187.6">450</text>
<text x="546.8" y="189.8">CAMERA</text>
<text x="171" y="211.3" transform="rotate(-90 171 211.3)">130</text>
<text x="412.5" y="223.6" transform="rotate(-90 412.5 223.6)">180</text>
<text x="136.5" y="235.3">10</text>
<text x="91.8" y="241.7">368</text>
<text x="280.1" y="241.5" transform="rotate(-90 280.1 241.5)">365</text>
<text x="242" y="276.4" transform="rotate(-90 242 276.4)">131</text>
<text x="58.3" y="303.1">25</text>
<text x="67.9" y="303.1">25</text>
<text x="94.9" y="356.9" transform="rotate(-90 94.9 356.9)">350</text>
<text x="221.2" y="358.7">25</text>
<text x="180.7" y="365">350</text>
<text x="258.7" y="388.6" transform="rotate(-90 258.7 388.6)">20</text>
</g>
<g font-size="4.4">
<text x="219.7" y="4.6">CREATO CON LA VERSIONE DIDATTICA DI UN PRODOTTO AUTODESK</text>
<text x="589.6" y="133.2" transform="rotate(90 589.6 133.2)">CREATO CON LA VERSIONE DIDATTICA DI UN PRODOTTO AUTODESK</text>
<text x="4.2" y="287.4" transform="rotate(-90 4.2 287.4)">CREATO CON LA VERSIONE DIDATTICA DI UN PRODOTTO AUTODESK</text>
<text x="374" y="416" transform="rotate(-180 374 416)">CREATO CON LA VERSIONE DIDATTICA DI UN PRODOTTO AUTODESK</text>
</g>
<g font-size="3.5">
<text x="208" y="155.7">2X SPONDA LATERALE</text>
<text x="313.7" y="155.3">1X PIANO BASE DEL VANO CASSETTO</text>
<text x="438.6" y="155.3">1X RIPIANO</text>
<text x="66.7" y="156.1">1X TOP SUPERIORE</text>
<text x="208.1" y="159.9">VANO CASSETTO</text>
<text x="67" y="230.7">2X FRONTALE CASSETTO</text>
<text x="438.6" y="250.3">1X FONDINO CASSETTO</text>
<text x="313.7" y="282.9">1X FONDINO POSTERIORE</text>
<text x="67" y="295.8">2X SPONDA LATERALE CASSETTO</text>
<text x="67.1" y="398">4X GAMBA</text>
<text x="156.8" y="398">2X ASSE DI GIUNZIONE TRA LE GAMBE</text>
</g>
<g font-size="2.5">
<text x="51.3" y="9.9">1</text>
<text x="106" y="9.9">2</text>
<text x="156" y="9.9">3</text>
<text x="206" y="9.9">4</text>
<text x="256" y="9.9">5</text>
<text x="306" y="9.9">6</text>
<text x="356" y="9.9">7</text>
<text x="406" y="9.9">8</text>
<text x="456" y="9.9">9</text>
<text x="505.2" y="9.9">10</text>
<text x="555.2" y="9.9">11</text>
<text x="22.9" y="46">A</text>
<text x="584.2" y="48.3">A</text>
<text x="22.9" y="111">B</text>
<text x="584.2" y="111">B</text>
<text x="533.9" y="152.4">POLITECNICO DI MILANO</text>
<text x="534" y="155.5">SCUOLA DEL DESIGN</text>
<text x="22.8" y="161">C</text>
<text x="533.9" y="158.5">C.L. DESIGN DEGLI INTERNI</text>
<text x="534.1" y="162.3">PROGETTO:</text>
<text x="22.8" y="211">D</text>
<text x="534.1" y="212.3">CORSO:</text>
<text x="544.4" y="214.2">STRUMENTI E METODI</text>
<text x="584.1" y="211">D</text>
<text x="548.2" y="217.2">DEL PROGETTO</text>
<text x="534.1" y="229">DOCENTE:</text>
<text x="546.6" y="235.4">MARCO FERRARA</text>
<text x="534.1" y="245.6">STUDENTI:</text>
<text x="547.3" y="252">COLOSIO SIMONE</text>
<text x="22.9" y="261">E</text>
<text x="534.1" y="262.3">OGGETTO:</text>
<text x="584.2" y="261">E</text>
<text x="534.2" y="268.2">COMODINO TRYSIL 302.360.25 ABACO</text>
<text x="534.1" y="278.9">NOTE:</text>
<text x="557.5" y="285.4">-</text>
<text x="534.1" y="295.6">NOME FILE:</text>
<text x="537.4" y="301.6">comodino TRYSIL 302.360.25.dwg</text>
<text x="23" y="311">F</text>
<text x="584.3" y="311">F</text>
<text x="533.9" y="312.9">VERS</text>
<text x="573.6" y="312.9">DATA</text>
<text x="534.1" y="357.9">A</text>
<text x="567.7" y="357.9">2017.07.14</text>
<text x="22.8" y="360.9">G</text>
<text x="534.1" y="362.4">TAVOLA NO.:</text>
<text x="570.2" y="362.4">3 DI</text>
<text x="577.4" y="362.4">12</text>
<text x="584.1" y="360.9">G</text>
<text x="533.9" y="407.9">REV:</text>
<text x="534.1" y="404.9">DATA:</text>
<text x="544.1" y="407.9">A</text>
<text x="544.1" y="404.8">2017.07.14</text>
<text x="559" y="404.9">SCALA:</text>
<text x="559" y="407.9">FORMATO:</text>
<text x="575" y="404.8">1:5</text>
<text x="575.4" y="407.9">A2</text>
<text x="20.2" y="409.7" transform="rotate(-90 20.2 409.7)">DIRECTORY: C:\USERS\SIMONE\DESKTOP\FINALE PDF FERRARA\FILE 4 LUGLIO\COMODINO TRYSIL 302.360.25.DWG | PLOTTED ON: 15/07/2017 15.41.34 | BY USER: SIMONE COLOSIO</text>
<text x="22.8" y="410.9">H</text>
<text x="49.5" y="412.8">1</text>
<text x="106" y="412.8">2</text>
<text x="156" y="412.8">3</text>
<text x="206" y="412.8">4</text>
<text x="256" y="412.8">5</text>
<text x="306" y="412.8">6</text>
<text x="356" y="412.8">7</text>
<text x="406" y="412.8">8</text>
<text x="456" y="412.8">9</text>
<text x="505.2" y="412.8">10</text>
<text x="532.2" y="412">0</text>
<text x="542.1" y="412">50mm</text>
<text x="557.1" y="412">125mm</text>
<text x="572.8" y="412">250mm</text>
</g>
</svg>
